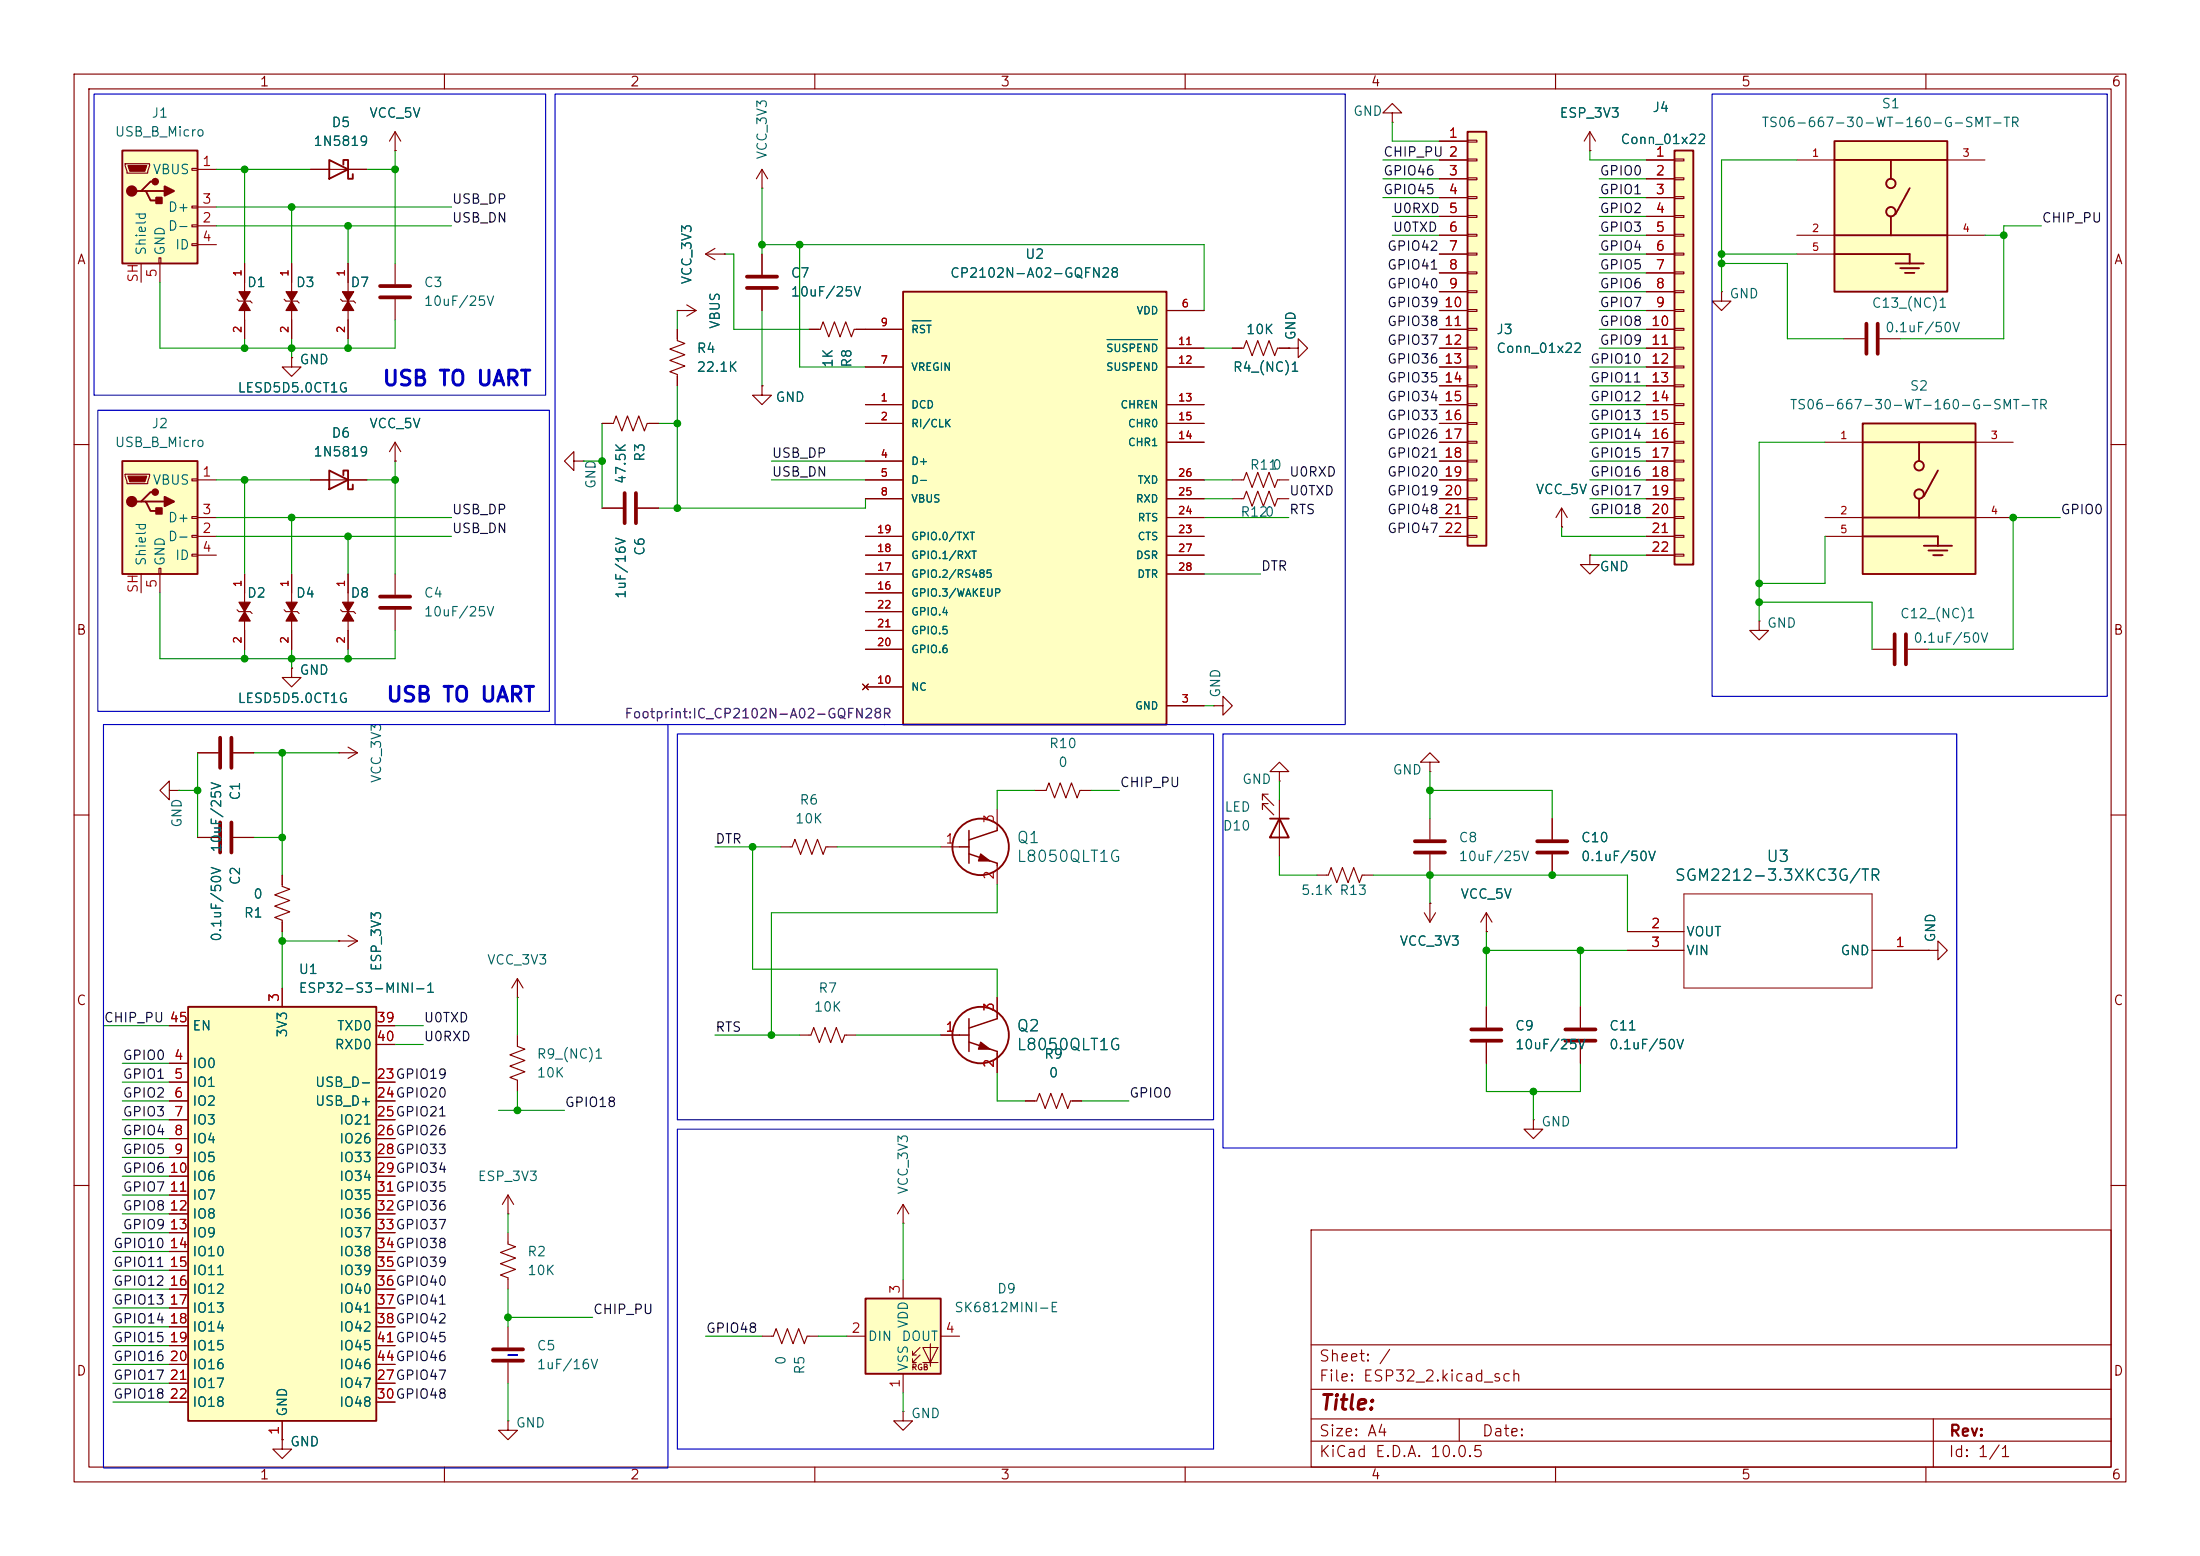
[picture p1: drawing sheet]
<svg xmlns="http://www.w3.org/2000/svg" width="297mm" height="210mm" viewBox="0 0 297 210" stroke-linecap="round" stroke-linejoin="round" font-family="sans-serif">
<g fill="none" stroke="#840000" stroke-width=".15">
<path d="M10 10h277v190h-277zM12 12h273v186h-273zM60 10v2M110 10v2M160 10v2M210 10v2M260 10v2M81.3 57.2h1.5l.4-1.1 .7 2.1 .8-2.1 .8 2.1 .7-2.1 .8 2.1 .4-1h1.5M109.2 44.5h1.5l.4-1.1 .8 2.1 .7-2.1 .8 2.1 .8-2.1 .7 2.1 .4-1h1.5M10 60h2M77.5 62.2v-1.2l-1.3 1.2 1.3 1.3v-1.3h1.2M78.7 62.2h.1"/>
<path d="M81.3 68.6h2.8M86.1 68.6h2.8M285 60h2M10 110h2M193 102.9h1.3l-1.3-1.3-1.2 1.3h1.2v1.2M193 104.1h.1M285 110h2M213.4 135.9v2.8M219.7 128.3h7.6M219.7 125.7h7.6M252.7 128.3h7.6M260.3 128.3h1.3v-1.3l1.3 1.3-1.3 1.2v-1.2"/>
<path d="M260.3 128.3h.1M207 151.1v1.3h1.3l-1.3 1.3-1.3-1.3h1.3M207 151.1h.1M213.4 140.7v2.8M10 160h2M177 166h108v32h-108zM285 160h2M60 198v2M110 198v2M160 198v2M177 194.5h108M177 191.5h108"/>
<path d="M177 187.5h108M177 181.5h108M197 191.5v3M210 198v2M260 198v2M261 191.5v6.5"/>
</g>
<path d="M84.3 66.5v4.1M85.9 66.5v4.1M211.3 138.9h4.1M211.3 140.5h4.1" fill="none" stroke="#840000" stroke-width=".51"/>
<path d="M227.3 120.7h25.4v12.7h-25.4z" fill="none" stroke="#840000" stroke-width=".14"/>
<path d="M25.4 135.9h25.4v55.9h-25.4z" fill="#ffffc2"/>
<path d="M171.4 110.5h2.6M172.7 110.5l1.3 2.5h-2.6zM25.4 135.9h25.4v55.9h-25.4z" fill="none" stroke="#840000" stroke-width=".25"/>
<g fill="none" stroke="#840000" stroke-width=".15">
<path d="M47 35.6v3.8M95.2 34.3l1.3 .8M95.2 34.3h2.6M96.5 33.5l-1.3 .8M97.8 34.3h.1M102.9 25.4h.1M102.9 22.9l-.8 1.2M102.9 22.9l.7 1.2M102.9 22.9v2.5M46 40.4l.2 .2h1.6l.2 .3M47 41.9v3.8M91.4 44.5v1.5l1.1 .4-2.1 .7 2.1 .8-2.1 .7 2.1 .8-2.1 .8 1 .3v1.6"/>
<path d="M91.4 41.9h.1M91.4 41.9h2.6M92.7 41.1l1.3 .8M94 41.9l-1.3 .8M33 77.5v3.8M39.4 77.5v3.8M47 77.5v3.8M53.3 77.5v2.8M32 82.3l.3 .3h1.5l.2 .2M33 83.8v3.8M38.4 82.3l.2 .3h1.5l.3 .2M39.4 90.2v1.2h1.2l-1.2 1.3-1.3-1.3h1.3"/>
<path d="M39.4 90.2h.1M39.4 83.8v3.8M46 82.3l.2 .3h1.6l.2 .2M47 83.8v3.8M53.3 82.3v2.8M38.1 118.1v1.5l1 .4-2 .8 2 .7-2 .8 2 .8-2 .7 1 .4v1.5M171.2 107.2h-.8v.8v-.8l1.6 1.5M171.2 108.5h-.8v.7v-.7l1.6 1.5M172.7 104.1h1.3l-1.3-1.2-1.3 1.2h1.3v1.3M172.7 105.4h.1M172.7 108v7.6M177.8 118.1h1.5l.4-1 .8 2 .7-2 .8 2 .8-2 .7 2 .4-1h1.5"/>
<path d="M193 110.5v2.8M193 115.3v2.8M209.5 110.5v2.8M209.5 115.3v2.8M22.9 138.4h2.5M38.1 133.4v2.5M45.7 127h.1M45.7 127h2.6M47 126.2l1.3 .8M48.3 127l-1.3 .8M50.8 138.4h2.5M69.8 134.6h.1"/>
<path d="M69.8 132.1l-.7 1.3M69.8 132.1l.8 1.3M69.8 132.1v2.5M192.3 123.2l.7 1.3M193 121.9h.1M193 121.9v2.6M193.8 123.2l-.8 1.3M200.7 125.7h.1M200.7 123.2v2.5M200.7 135.9v2.8M200.7 123.2l-.8 1.3M200.7 123.2l.7 1.3"/>
<path d="M22.9 143.5h2.5M22.9 146.1h2.5M22.9 148.6h2.5M22.9 151.1h2.5M22.9 153.7h2.5M22.9 156.2h2.5M22.9 158.8h2.5M50.8 146.1h2.5M50.8 148.6h2.5M50.8 151.1h2.5M50.8 153.7h2.5M50.8 156.2h2.5"/>
<path d="M50.8 158.8h2.5M50.8 141h2.5M200.7 140.7v2.8M22.9 161.3h2.5M22.9 163.8h2.5M22.9 166.4h2.5M22.9 168.9h2.5M22.9 171.5h2.5M22.9 174h2.5M22.9 176.5h2.5M22.9 179.1h2.5M50.8 161.3h2.5"/>
<path d="M50.8 163.8h2.5M50.8 166.4h2.5M50.8 168.9h2.5M50.8 171.5h2.5M50.8 174h2.5M50.8 176.5h2.5M50.8 179.1h2.5M22.9 181.6h2.5M22.9 184.2h2.5M22.9 186.7h2.5M22.9 189.2h2.5M38.1 191.8v2.5"/>
<path d="M50.8 181.6h2.5M50.8 184.2h2.5M50.8 186.7h2.5M50.8 189.2h2.5"/>
</g>
<g fill="#840000" stroke="#840000" stroke-width=".15">
<path d="M46.2 81.3h1.6l-.8 1.3z"/>
<path d="M47 82.6l.8 1.2h-1.6z"/>
<path d="M46.2 39.4h1.6l-.8 1.2z"/>
<path d="M47 40.6l.8 1.3h-1.6z"/>
<path d="M32.3 81.3h1.5l-.8 1.3z"/>
<path d="M33 82.6l.8 1.2h-1.5z"/>
<path d="M38.6 81.3h1.5l-.7 1.3z"/>
<path d="M39.4 82.6l.7 1.2h-1.5z"/>
</g>
<path d="M51.3 80.5h4.1M51.3 82h4.1M191 113.5h4.1M191 115.1h4.1M207.5 113.5h4.1M207.5 115.1h4.1M198.6 138.9h4.1M198.6 140.5h4.1" fill="none" stroke="#840000" stroke-width=".51"/>
<path d="M251.5 57.2h15.2v20.3h-15.2z" fill="#ffffc2"/>
<g fill="none" stroke="#840000" stroke-width=".25">
<path d="M251.5 57.2h15.2v20.3h-15.2zM251.5 59.7h15.2M259.1 59.7v2.5M251.5 72.4h10.1v1.3M251.5 69.9h15.2M259.1 67.3v2.6M259.7 73.7h3.8M260.3 74.3h2.6M261 74.9h1.3M261.6 63.5l-1.9 3.5"/>
<circle cx="259.1" cy="62.9" r=".63"/>
<circle cx="259.1" cy="66.7" r=".63"/>
</g>
<path d="M246.4 59.7h5.1M266.7 59.7h5.1M246.4 69.9h5.1M246.4 72.4h5.1M266.7 69.9h5.1M237.5 83.8v1.3h1.3l-1.3 1.3-1.3-1.3h1.3M237.5 83.8h.1" fill="none" stroke="#840000" stroke-width=".15"/>
<path d="M247.6 19.1h15.3v20.3h-15.3z" fill="#ffffc2"/>
<g fill="none" stroke="#840000" stroke-width=".25">
<path d="M247.6 19.1h15.3v20.3h-15.3zM247.6 34.3h10.2v1.3M247.6 21.6h15.3M247.6 31.8h15.3M255.3 21.6v2.5M255.3 29.2v2.6M255.9 35.6h3.8M256.5 36.2h2.6M257.2 36.8h1.2M257.8 25.4l-1.9 3.5"/>
<circle cx="255.3" cy="24.8" r=".63"/>
<circle cx="255.3" cy="28.6" r=".63"/>
</g>
<g fill="none" stroke="#840000" stroke-width=".15">
<path d="M232.4 39.4v1.2h1.3l-1.3 1.3-1.3-1.3h1.3M232.4 39.4h.1M242.6 21.6h5M242.6 31.8h5M242.6 34.3h5M262.9 21.6h5.1M262.9 31.8h5.1M248.9 45.7h2.8M253.7 45.7h2.8M252.7 87.6h2.8M257.6 87.6h2.7M26.7 113h2.8"/>
<path d="M31.5 113h2.8M139.7 106.7h1.5l.4-1 .8 2 .7-2 .8 2 .8-2 .7 2 .4-1h1.5M69.8 139.7v1.5l1.1 .4-2.1 .8 2.1 .7-2.1 .8 2.1 .8-2.1 .7 1 .4v1.5M68.6 166.4v1.5l1 .4-2 .7 2 .8-2 .8 2 .7-2 .8 1 .4v1.5M68.6 163.8h.1M68.6 161.3v2.5M68.6 179.1v2.8M68.6 161.3l-.8 1.3M68.6 161.3l.7 1.3M38.1 194.3v1.3h1.3l-1.3 1.3-1.3-1.3h1.3M38.1 194.3h.1M68.6 191.8v1.2h1.2l-1.2 1.3-1.3-1.3h1.3"/>
<path d="M68.6 191.8h.1M68.6 183.9v2.8"/>
</g>
<path d="M252 43.7v4.1M253.5 43.7v4.1M255.8 85.6v4.1M257.3 85.6v4.1M29.7 111v4.1M31.2 111v4.1M66.5 182.1h4.1M66.5 183.6h4.1" fill="none" stroke="#840000" stroke-width=".51"/>
<path d="M16.5 62.2h10.2v15.3h-10.2z" fill="#ffffc2"/>
<path d="M16.5 62.2h10.2v15.3h-10.2zM19 67.7h.7l.6 1.3h1.3M19.7 67.7h2.5M21 66.4h-.7l-1.3 1.3h-.6M44.4 63.5l2.6 1.3-2.6 1.2zM46.4 64.1v-.6h.6v2.5h.6v-.6" fill="none" stroke="#840000" stroke-width=".25"/>
<g fill="none" stroke="#840000" stroke-width=".15">
<path d="M53.3 59.7l-.7 1.3M53.3 59.7l.8 1.3M53.3 59.7v2.5M16.9 64h3.3v.3l-.3 1h-2.8zM19 77.5v2.5M21.5 76.7h.2v.8h-.2zM21.6 77.5v2.5M25.9 64.6h.8v.3h-.8zM25.9 69.7h.8v.3h-.8zM25.9 72.3h.8v.2h-.8zM25.9 74.8h.8v.3h-.8zM26.7 64.8h2.5"/>
<path d="M26.7 72.4h2.5M26.7 69.9h2.5M26.7 74.9h2.5M41.9 64.8h7.6M53.3 62.2h.1M214.6 74.9v1.3h1.3l-1.3 1.3-1.2-1.3h1.2M214.6 74.9h.1M22.9 106.7v-1.3l-1.3 1.3 1.3 1.3v-1.3h1.2M24.1 106.7h.1M105.4 114.3h1.5l.4-1 .8 2 .7-2 .8 2 .8-2 .7 2 .4-1h1.5"/>
</g>
<path d="M17.3 64.3h2.5l-.2 .7h-2.1z" fill="#840000" stroke="#840000" stroke-width=".15"/>
<g fill="#840000" stroke="#840000" stroke-width=".25">
<path d="M21.1 68.6h.7v.7h-.7z"/>
<path d="M22.2 67.1l1.3 .6-1.3 .6z"/>
<circle cx="17.8" cy="67.7" r=".63"/>
<circle cx="21" cy="66.4" r=".38"/>
</g>
<path d="M121.9 39.4h35.6v58.4h-35.6z" fill="#ffffc2"/>
<path d="M121.9 39.4h35.6v58.4h-35.6z" fill="none" stroke="#840000" stroke-width=".25"/>
<g fill="none" stroke="#840000" stroke-width=".15">
<path d="M39.4 35.6v3.8M38.4 40.4l.2 .2h1.5l.3 .3M39.4 41.9v3.8M116.8 54.6h5.1M116.8 57.2h5.1M116.8 49.5h5.1M116.8 44.5h5.1M157.5 54.6h5.1M157.5 57.2h5.1M157.5 41.9h5.1M157.5 49.5h5.1M157.5 47h5.1"/>
<path d="M157.5 59.7h5.1M116.8 62.2h5.1M116.8 64.8h5.1M116.8 67.3h5.1M116.8 77.5h5.1M116.8 74.9h5.1M116.8 72.4h5.1M157.5 64.8h5.1M157.5 67.3h5.1M157.5 77.5h5.1M157.5 74.9h5.1M157.5 72.4h5.1"/>
<path d="M157.5 69.9h5.1M116.5 92.3l.7 .8M116.8 92.7h5.1M116.8 80h5.1M116.8 87.6h5.1M116.8 85.1h5.1M116.8 82.6h5.1M117.2 92.3l-.7 .8M157.5 95.3h5.1M26.7 101.6h2.8M31.5 101.6h2.8M45.7 101.6h.1"/>
<path d="M45.7 101.6h2.6M47 100.8l1.3 .8M48.3 101.6l-1.3 .8M107.9 139.7h1.6l.4-1 .7 2 .8-2 .7 2 .8-2 .8 2 .3-1h1.6M121.9 165.1h.1M121.9 162.6l-.7 1.2M121.9 162.6l.8 1.2M121.9 162.6v2.5M102.9 180.3h1.5l.4-1 .7 2.1 .8-2.1 .8 2.1 .7-2.1 .8 2.1 .4-1.1h1.5"/>
</g>
<path d="M123.1 43.3h2.6M149.5 45.8h6.8" fill="none" stroke="#006464" stroke-width=".15"/>
<path d="M29.7 99.6v4M31.2 99.6v4" fill="none" stroke="#840000" stroke-width=".51"/>
<g fill="#840000" stroke="#840000" stroke-width=".15">
<path d="M38.6 39.4h1.5l-.7 1.2z"/>
<path d="M39.4 40.6l.7 1.3h-1.5z"/>
</g>
<path d="M116.8 175.3h10.2v10.1h-10.2z" fill="#ffffc2"/>
<g fill="none" stroke="#840000" stroke-width=".15">
<path d="M121.9 172.7v2.6M114.3 180.3h2.5M121.9 190.5v1.3h1.3l-1.3 1.2-1.3-1.2h1.3M121.9 190.5h.1M121.9 185.4v2.6M123.2 182.9h.5M123.2 183.9h.5M124.2 181.9l-1 1v-.5M124.2 182.9l-1 1v-.5M124.6 181.9h2l-1 2zM124.6 183.9h2M125.6 181.4v3"/>
<path d="M127 180.3h2.5"/>
</g>
<path d="M116.8 175.3h10.2v10.1h-10.2z" fill="none" stroke="#840000" stroke-width=".25"/>
<path d="M16.5 20.3h10.2v15.3h-10.2z" fill="#ffffc2"/>
<g fill="none" stroke="#840000" stroke-width=".25">
<path d="M16.5 20.3h10.2v15.3h-10.2zM19 25.8h.7l.6 1.3h1.3M19.7 25.8h2.5M21 24.5h-.7l-1.3 1.3h-.6M44.4 21.6l2.6 1.3-2.6 1.2zM46.4 22.2v-.6h.6v2.5h.6v-.6"/>
<circle cx="132.4" cy="114.3" r="3.8"/>
<circle cx="132.4" cy="139.7" r="3.8"/>
</g>
<g fill="none" stroke="#840000" stroke-width=".15">
<path d="M53.3 17.8v2.5M53.3 17.8l-.7 1.3M53.3 17.8l.8 1.3M214.6 17.8l-.7 1.3M214.6 17.8l.8 1.3M214.6 17.8v2.5M16.9 22.1h3.3v.3l-.3 1h-2.8zM19 35.6v2.5M21.5 34.8h.2v.8h-.2zM21.6 35.6v2.5M25.9 22.7h.8v.3h-.8zM25.9 27.8h.8v.3h-.8z"/>
<path d="M25.9 30.4h.8v.2h-.8zM25.9 32.9h.8v.2h-.8zM26.7 22.9h2.5M26.7 30.5h2.5M26.7 27.9h2.5M26.7 33h2.5M33 35.6v3.8M41.9 22.9h7.6M53.3 20.3h.1M53.3 35.6v2.8M214.6 20.3h.1M32 40.4l.3 .2h1.5l.2 .3"/>
<path d="M33 41.9v3.8M39.4 48.3v1.2h1.2l-1.2 1.3-1.3-1.3h1.3M39.4 48.3h.1M53.3 40.4v2.8M166.4 64.8h1.5l.4-1 .7 2 .8-2 .8 2 .7-2 .8 2 .4-1h1.5M166.4 67.3h1.5l.4-1 .7 2 .8-2 .8 2 .7-2 .8 2 .4-1h1.5M210.8 71.1h.1M210.8 68.6l-.7 1.3M210.8 68.6l.8 1.3M210.8 68.6v2.5M163.8 95.3h1.3v-1.3l1.3 1.3-1.3 1.2v-1.2M163.8 95.3h.1"/>
<path d="M127 114.3h2.5M134.6 109.2v2.6M134.6 116.8v2.6M127 139.7h2.5M134.6 134.6v2.6M134.6 142.2v2.6M138.4 148.6h1.6l.3-1 .8 2 .8-2 .7 2 .8-2 .7 2 .4-1h1.5"/>
</g>
<g fill="#840000" stroke="#840000" stroke-width=".15">
<path d="M17.3 22.4h2.5l-.2 .7h-2.1z"/>
<path d="M32.3 39.4h1.5l-.8 1.2z"/>
<path d="M33 40.6l.8 1.3h-1.5z"/>
<path d="M132.4 140.6l1.3 1h-1.6z"/>
<path d="M132.4 115.2l1.3 1h-1.6z"/>
</g>
<g fill="#840000" stroke="#840000" stroke-width=".25">
<path d="M21.1 26.7h.7v.7h-.7z"/>
<path d="M22.2 25.1l1.3 .7-1.3 .6z"/>
<circle cx="17.8" cy="25.8" r=".63"/>
<circle cx="21" cy="24.5" r=".38"/>
</g>
<path d="M129.5 114.3h1.3M130.8 112.1v4.4M130.8 115.2l3.8 1.3v.3M134.6 111.8v.3l-3.8 1.3M129.5 139.7h1.3M130.8 137.5v4.4M134.6 137.2v.3l-3.8 1.3M130.8 140.6l3.8 1.3v.3" fill="none" stroke="#840000" stroke-width=".2"/>
<path d="M51.3 38.6h4.1M51.3 40.1h4.1" fill="none" stroke="#840000" stroke-width=".51"/>
<path d="M198.1 17.8h2.6v55.9h-2.6z" fill="#ffffc2"/>
<path d="M198.1 17.8h2.6v55.9h-2.6z" fill="none" stroke="#840000" stroke-width=".25"/>
<g fill="none" stroke="#840000" stroke-width=".15">
<path d="M188 15.2h1.2l-1.2-1.2-1.3 1.2h1.3v1.3M188 16.5h.1M194.3 19.1h3.8M198.1 18.9h1.3v.3h-1.3zM194.3 21.6h3.8M194.3 24.1h3.8M194.3 26.7h3.8M194.3 29.2h3.8M194.3 31.8h3.8M194.3 34.3h3.8M194.3 36.8h3.8M194.3 39.4h3.8"/>
<path d="M198.1 21.5h1.3v.2h-1.3zM198.1 24h1.3v.3h-1.3zM198.1 26.5h1.3v.3h-1.3zM198.1 29.1h1.3v.2h-1.3zM198.1 31.6h1.3v.3h-1.3zM198.1 34.2h1.3v.2h-1.3zM198.1 36.7h1.3v.3h-1.3zM198.1 39.2h1.3v.3h-1.3zM166.4 47h1.5l.4-1 .7 2 .8-2 .8 2 .7-2 .8 2 .4-1h1.5M174 47h1.3v-1.3l1.2 1.3-1.2 1.3v-1.3M174 47h.1M194.3 41.9h3.8"/>
<path d="M194.3 44.5h3.8M194.3 47h3.8M194.3 49.5h3.8M194.3 52.1h3.8M194.3 54.6h3.8M194.3 57.2h3.8M194.3 59.7h3.8M198.1 41.8h1.3v.2h-1.3zM198.1 44.3h1.3v.3h-1.3zM198.1 46.9h1.3v.2h-1.3zM198.1 49.4h1.3v.3h-1.3zM198.1 51.9h1.3v.3h-1.3z"/>
<path d="M198.1 54.5h1.3v.2h-1.3zM198.1 57h1.3v.3h-1.3zM198.1 59.6h1.3v.2h-1.3zM194.3 62.2h3.8M194.3 64.8h3.8M194.3 67.3h3.8M194.3 69.9h3.8M194.3 72.4h3.8M198.1 62.1h1.3v.3h-1.3zM198.1 64.6h1.3v.3h-1.3zM198.1 67.2h1.3v.2h-1.3zM198.1 69.7h1.3v.3h-1.3z"/>
<path d="M198.1 72.3h1.3v.2h-1.3z"/>
</g>
<path d="M226.1 20.3h2.5v55.9h-2.5z" fill="#ffffc2"/>
<path d="M226.1 20.3h2.5v55.9h-2.5z" fill="none" stroke="#840000" stroke-width=".25"/>
<g fill="none" stroke="#840000" stroke-width=".15">
<path d="M194.3 19.1h3.8M33 35.6v2.5M39.4 35.6v2.5M41.9 22.9h2.5M47 22.9h2.5M47 35.6v2.5M53.3 20.3h.1M97.8 34.3h.1M102.9 34.3v2.8M102.9 39.1v2.8M194.3 21.6h3.8M194.3 24.1h3.8"/>
<path d="M194.3 26.7h3.8M194.3 29.2h3.8M194.3 31.8h3.8M194.3 34.3h3.8M194.3 36.8h3.8M194.3 39.4h3.8M214.6 20.3h.1M222.2 21.6h3.9M222.2 24.1h3.9M222.2 26.7h3.9M222.2 29.2h3.9M222.2 31.8h3.9"/>
<path d="M222.2 34.3h3.9M222.2 36.8h3.9M222.2 39.4h3.9M226.1 21.5h1.2v.2h-1.2zM226.1 24h1.2v.3h-1.2zM226.1 26.5h1.2v.3h-1.2zM226.1 29.1h1.2v.2h-1.2zM226.1 31.6h1.2v.3h-1.2zM226.1 34.2h1.2v.2h-1.2zM226.1 36.7h1.2v.3h-1.2zM226.1 39.2h1.2v.3h-1.2zM33 43.2v2.5"/>
<path d="M39.4 48.3h.1M39.4 43.2v2.5M47 43.2v2.5M81.3 57.2h1.2M87.6 57.2h1.3M91.4 41.9h.1M91.4 44.5v1.2M91.4 50.8v1.3M102.9 52.1v1.2h1.2l-1.2 1.3-1.3-1.3h1.3M102.9 52.1h.1M109.2 44.5h1.3M115.6 44.5h6.3"/>
<path d="M116.8 49.5h5.1M116.8 54.6h5.1M116.8 57.2h5.1M157.5 41.9h5.1M157.5 47h5.1M157.5 49.5h5.1M157.5 54.6h5.1M157.5 57.2h5.1M157.5 59.7h5.1M166.4 47h1.2M172.7 47h1.3M174 47h.1"/>
<path d="M194.3 41.9h3.8M194.3 44.5h3.8M194.3 47h3.8M194.3 49.5h3.8M194.3 52.1h3.8M194.3 54.6h3.8M194.3 57.2h3.8M194.3 59.7h3.8M222.2 41.9h3.9M222.2 44.5h3.9M222.2 47h3.9M222.2 49.5h3.9"/>
<path d="M222.2 52.1h3.9M222.2 54.6h3.9M222.2 57.2h3.9M222.2 59.7h3.9M226.1 41.8h1.2v.2h-1.2zM226.1 44.3h1.2v.3h-1.2zM226.1 46.9h1.2v.2h-1.2zM226.1 49.4h1.2v.3h-1.2zM226.1 51.9h1.2v.3h-1.2zM226.1 54.5h1.2v.2h-1.2zM226.1 57h1.2v.3h-1.2zM226.1 59.6h1.2v.2h-1.2z"/>
<path d="M33 77.5v2.5M39.4 77.5v2.5M41.9 64.8h2.5M47 64.8h2.5M47 77.5v2.5M53.3 62.2h.1M81.3 68.6h2.8M86.1 68.6h2.8M116.8 62.2h5.1M116.8 64.8h5.1M116.8 67.3h5.1M116.8 72.4h5.1"/>
<path d="M116.8 74.9h5.1M116.8 77.5h5.1M157.5 64.8h5.1M157.5 67.3h5.1M157.5 69.9h5.1M157.5 72.4h5.1M157.5 74.9h5.1M157.5 77.5h5.1M194.3 62.2h3.8M194.3 64.8h3.8M194.3 67.3h3.8M194.3 69.9h3.8"/>
<path d="M194.3 72.4h3.8M210.8 71.1h.1M214.6 74.9h.1M222.2 62.2h3.9M222.2 64.8h3.9M222.2 67.3h3.9M222.2 69.9h3.9M222.2 72.4h3.9M222.2 74.9h3.9M226.1 62.1h1.2v.3h-1.2zM226.1 64.6h1.2v.3h-1.2zM226.1 67.2h1.2v.2h-1.2z"/>
<path d="M226.1 69.7h1.2v.3h-1.2zM226.1 72.3h1.2v.2h-1.2zM226.1 74.8h1.2v.3h-1.2zM33 85.1v2.5M39.4 90.2h.1M39.4 85.1v2.5M47 85.1v2.5M116.5 92.3l.7 .8M116.8 92.7h5.1M116.8 80h5.1M116.8 87.6h5.1M116.8 85.1h5.1"/>
<path d="M116.8 82.6h5.1M117.2 92.3l-.7 .8M157.5 95.3h5.1M26.7 101.6h2.8M26.7 113h2.8M31.5 101.6h2.8M31.5 113h2.8M38.1 118.1v1.3M209.5 110.5v2.8M209.5 115.3v2.8M22.9 138.4h2.5M38.1 124.5v1.2"/>
<path d="M38.1 133.4v2.5M45.7 127h.1M50.8 138.4h2.5M127 139.7h2.5M134.6 134.6v2.6M193 121.9h.1M200.7 125.7h.1M200.7 135.9v2.8M213.4 135.9v2.8M219.7 128.3h7.6M219.7 125.7h7.6M252.7 128.3h7.6"/>
<path d="M260.3 128.3h.1M22.9 148.6h2.5M22.9 143.5h2.5M22.9 146.1h2.5M22.9 151.1h2.5M22.9 153.7h2.5M22.9 156.2h2.5M22.9 158.8h2.5M50.8 148.6h2.5M50.8 146.1h2.5M50.8 151.1h2.5M50.8 153.7h2.5"/>
<path d="M50.8 156.2h2.5M50.8 158.8h2.5M50.8 141h2.5M134.6 142.2v2.6M138.4 148.6h1.3M144.8 148.6h1.2M200.7 140.7v2.8M213.4 140.7v2.8M22.9 161.3h2.5M22.9 163.8h2.5M22.9 166.4h2.5M22.9 168.9h2.5"/>
<path d="M22.9 171.5h2.5M22.9 174h2.5M22.9 176.5h2.5M22.9 179.1h2.5M50.8 161.3h2.5M50.8 163.8h2.5M50.8 166.4h2.5M50.8 168.9h2.5M50.8 171.5h2.5M50.8 174h2.5M50.8 176.5h2.5M50.8 179.1h2.5"/>
<path d="M22.9 181.6h2.5M22.9 184.2h2.5M22.9 186.7h2.5M22.9 189.2h2.5M38.1 194.3h.1M38.1 191.8v2.5M50.8 181.6h2.5M50.8 184.2h2.5M50.8 186.7h2.5M50.8 189.2h2.5"/>
</g>
<path d="M100.8 37.3h4.1M100.8 38.9h4.1" fill="none" stroke="#840000" stroke-width=".51"/>
<g fill="none" stroke="#009600" stroke-width=".15">
<path d="M188 16.5v2.6h6.3M21.6 38.1v8.9h31.7v-3.8M29.2 30.5h31.8M29.2 22.9h12.7M29.2 27.9h31.8M33 22.9v12.7M39.4 27.9v7.7M47 30.5v5.1M49.5 22.9h3.8M53.3 20.3v15.3M97.8 34.3h1.3v10.2h10.1M102.9 33h59.7v8.9"/>
<path d="M102.9 25.4v8.9M107.9 33v16.5h8.9M186.7 24.1h7.6M186.7 21.6h7.6M186.7 26.7h7.6M188 29.2h6.3M188 31.8h6.3M214.6 20.3v1.3h7.6M215.9 24.1h6.3M215.9 26.7h6.3M215.9 29.2h6.3M215.9 31.8h6.3"/>
<path d="M215.9 34.3h6.3M215.9 39.4h6.3M215.9 36.8h6.3M232.4 34.3h10.2M232.4 35.6h8.9v10.1h7.6M242.6 21.6h-10.2v17.8M268 31.8h2.5M275.6 30.5h-5.1v15.2h-14M33 45.7v1.3M39.4 45.7v2.6M47 45.7v1.3M81.3 57.2v11.4"/>
<path d="M88.9 57.2h2.5M91.4 41.9v2.6M91.4 52.1v16.5M102.9 41.9v10.2M162.6 47h3.8M214.6 57.2h7.6M214.6 49.5h7.6M214.6 59.7h7.6M214.6 52.1h7.6M214.6 54.6h7.6M215.9 44.5h6.3M215.9 47h6.3"/>
<path d="M215.9 41.9h6.3M246.4 59.7h-8.9v24.1M29.2 69.9h31.8M29.2 64.8h12.7M29.2 72.4h31.8M33 64.8v12.7M39.4 69.9v7.6M47 72.4v5.1M49.5 64.8h3.8M53.3 62.2v15.3M78.7 62.2h2.6M104.1 62.2h12.7"/>
<path d="M104.1 64.8h12.7M116.8 67.3v1.3h-27.9M162.6 69.9h11.4M162.6 67.3h3.8M162.6 77.5h7.6M162.6 64.8h3.8M210.8 71.1v1.3h11.4M214.6 69.9h7.6M214.6 67.3h7.6M214.6 62.2h7.6M214.6 64.8h7.6M214.6 74.9h7.6"/>
<path d="M246.4 72.4v6.3h-8.9M278.1 69.9h-6.3v17.7h-11.5M21.6 80v8.9h31.7v-3.8M33 87.6v1.3M39.4 87.6v2.6M47 87.6v1.3M162.6 95.3h1.2M237.5 81.3h15.2v6.3M24.1 106.7h2.6M26.7 101.6v11.4M34.3 101.6h11.4M34.3 113h3.8"/>
<path d="M38.1 101.6v16.5M96.5 114.3h8.9M101.6 114.3v16.5h33v3.8M113 114.3h14M134.6 119.4v3.8h-30.5v16.5M139.7 106.7h-5.1v2.5M147.3 106.7h3.8M172.7 115.6v2.5h5.1M172.7 105.4v2.6M185.4 118.1h34.3v7.6M193 104.1v6.4M193 118.1v3.8"/>
<path d="M193 106.7h16.5v3.8M14 138.4h8.9M38.1 125.7v7.7M38.1 127h7.6M53.3 138.4h3.8M69.8 134.6v5.1M96.5 139.7h11.4M115.6 139.7h11.4M200.7 128.3h19M200.7 125.7v10.2M213.4 128.3v7.6M16.5 148.6h6.4"/>
<path d="M16.5 156.2h6.4M16.5 153.7h6.4M16.5 151.1h6.4M16.5 146.1h6.4M16.5 143.5h6.4M16.5 158.8h6.4M53.3 141h3.8M67.3 149.9h8.9M69.8 147.3v2.6M134.6 144.8v3.8h3.8M146 148.6h6.4M200.7 143.5v3.8h12.7v-3.8"/>
<path d="M207 147.3v3.8M15.2 179.1h7.7M15.2 174h7.7M15.2 176.5h7.7M15.2 171.5h7.7M15.2 168.9h7.7M16.5 163.8h6.4M16.5 166.4h6.4M16.5 161.3h6.4M68.6 163.8v2.6M68.6 174v5.1M68.6 177.8h11.4"/>
<path d="M121.9 165.1v7.6M15.2 186.7h7.7M15.2 181.6h7.7M15.2 184.2h7.7M15.2 189.2h7.7M68.6 186.7v5.1M95.2 180.3h7.7M110.5 180.3h3.8M121.9 188v2.5"/>
</g>
<path d="M12.7 12.7h61v40.6h-61zM74.9 12.7h106.7v85.1h-106.7zM231.1 12.7h53.4v81.3h-53.4zM13.2 55.4h61v40.6h-61zM14 97.8h76.2v100.3h-76.2zM91.4 99.1h72.4v52h-72.4zM119.4 97.8h.1M165.1 99.1h99.1v55.8h-99.1zM91.4 152.4h72.4v43.2h-72.4zM68.6 182.9h1.2z" fill="none" stroke="#0000c2" stroke-width=".15"/>
<path d="M123.1 43.3h2.6M149.5 45.8h6.8" fill="none" stroke="#006464" stroke-width=".15"/>
<g fill="#009600" stroke="#009600" stroke-width=".14">
<circle cx="200.7" cy="128.3" r=".46"/>
<circle cx="213.4" cy="128.3" r=".46"/>
<circle cx="207" cy="147.3" r=".46"/>
<circle cx="91.4" cy="68.6" r=".46"/>
<circle cx="81.3" cy="62.2" r=".46"/>
<circle cx="91.4" cy="57.2" r=".46"/>
<circle cx="102.9" cy="33" r=".46"/>
<circle cx="107.9" cy="33" r=".46"/>
<circle cx="193" cy="106.7" r=".46"/>
<circle cx="232.4" cy="34.3" r=".46"/>
<circle cx="232.4" cy="35.6" r=".46"/>
<circle cx="270.5" cy="31.8" r=".46"/>
<circle cx="271.8" cy="69.9" r=".46"/>
<circle cx="193" cy="118.1" r=".46"/>
<circle cx="237.5" cy="81.3" r=".46"/>
<circle cx="237.5" cy="78.7" r=".46"/>
<circle cx="209.5" cy="118.1" r=".46"/>
<circle cx="101.6" cy="114.3" r=".46"/>
<circle cx="104.1" cy="139.7" r=".46"/>
<circle cx="47" cy="47" r=".46"/>
<circle cx="53.3" cy="22.9" r=".46"/>
<circle cx="39.4" cy="47" r=".46"/>
<circle cx="39.4" cy="27.9" r=".46"/>
<circle cx="33" cy="22.9" r=".46"/>
<circle cx="33" cy="47" r=".46"/>
<circle cx="47" cy="30.5" r=".46"/>
<circle cx="38.1" cy="101.6" r=".46"/>
<circle cx="26.7" cy="106.7" r=".46"/>
<circle cx="38.1" cy="127" r=".46"/>
<circle cx="38.1" cy="113" r=".46"/>
<circle cx="33" cy="88.9" r=".46"/>
<circle cx="39.4" cy="69.9" r=".46"/>
<circle cx="33" cy="64.8" r=".46"/>
<circle cx="53.3" cy="64.8" r=".46"/>
<circle cx="39.4" cy="88.9" r=".46"/>
<circle cx="47" cy="88.9" r=".46"/>
<circle cx="47" cy="72.4" r=".46"/>
<circle cx="68.6" cy="177.8" r=".46"/>
<circle cx="69.8" cy="149.9" r=".46"/>
</g>
<g font-size="2" fill="#0000c2">
<text x="51.5" y="52.6">USB TO UART</text>
<text x="52" y="95.2">USB TO UART</text>
</g>
<text font-size="2" fill="#840000" x="178" y="190.8">Title:</text>
<g font-size="1.5" fill="#006464">
<text x="137.1" y="114.2">Q1</text>
<text x="137.1" y="116.7">L8050QLT1G</text>
<text x="226" y="119.3">SGM2212-3.3XKC3G/TR</text>
<text x="238.4" y="116.7">U3</text>
<text x="137.1" y="139.6">Q2</text>
<text x="137.1" y="142.1">L8050QLT1G</text>
</g>
<g font-size="1.5" fill="#840000">
<text x="178" y="184.1">Sheet: /</text>
<text x="178" y="186.8">File: ESP32_2.kicad_sch</text>
<text x="178" y="197">KiCad E.D.A. 10.0.5</text>
<text x="178" y="194.2">Size: A4</text>
<text x="200" y="194.2">Date:</text>
<text x="263" y="197">Id: 1/1</text>
<text x="263" y="194.2">Rev:</text>
</g>
<g font-size="1.3" fill="#840000">
<text x="35" y="12">1</text>
<text x="85" y="12">2</text>
<text x="135" y="12">3</text>
<text x="185" y="12">4</text>
<text x="235" y="12">5</text>
<text x="285" y="12">6</text>
<text x="10.3" y="36">A</text>
<text x="285.3" y="36">A</text>
<text x="10.2" y="86">B</text>
<text x="285.2" y="86">B</text>
<text x="10.2" y="136">C</text>
<text x="285.2" y="136">C</text>
<text x="10.2" y="186">D</text>
<text x="285.2" y="186">D</text>
<text x="35" y="200">1</text>
<text x="85" y="200">2</text>
<text x="135" y="200">3</text>
<text x="185" y="200">4</text>
<text x="235" y="200">5</text>
<text x="285" y="200">6</text>
</g>
<g font-size="1.3" fill="#006464">
<text x="20.4" y="16.2">J1</text>
<text x="44.7" y="17.5">D5</text>
<text x="49.8" y="16.2">VCC_5V</text>
<text x="182.6" y="15.9">GND</text>
<text x="210.5" y="16.2">ESP_3V3</text>
<text x="223" y="15.4">J4</text>
<text x="237.7" y="17.5">TS06-667-30-WT-160-G-SMT-TR</text>
<text x="253.9" y="14.9">S1</text>
<text x="15.4" y="18.7">USB_B_Micro</text>
<text x="20.5" y="23.8">VBUS</text>
<text x="42.2" y="20">1N5819</text>
<text x="103.8" y="21.6" transform="rotate(-90 103.8 21.6)">VCC_3V3</text>
<text x="218.7" y="19.8">Conn_01x22</text>
<text x="22.6" y="28.9">D+</text>
<text x="20" y="34.6" transform="rotate(-90 20 34.6)">Shield</text>
<text x="22.6" y="34.6" transform="rotate(-90 22.6 34.6)">GND</text>
<text x="22.6" y="31.4">D-</text>
<text x="23.6" y="34">ID</text>
<text x="138.3" y="35.3">U2</text>
<text x="33.3" y="39.1">D1</text>
<text x="39.9" y="39.1">D3</text>
<text x="47.2" y="39.1">D7</text>
<text x="57.1" y="39.1">C3</text>
<text x="57.1" y="41.6">10uF/25V</text>
<text x="93.7" y="38.5" transform="rotate(-90 93.7 38.5)">VCC_3V3</text>
<text x="106.7" y="37.8">C7</text>
<text x="106.7" y="40.3">10uF/25V</text>
<text x="128.2" y="37.8">CP2102N-A02-GQFN28</text>
<text x="233.4" y="40.6">GND</text>
<text x="252.6" y="41.9">C13_(NC)1</text>
<text x="94" y="48">R4</text>
<text x="97.5" y="44.5" transform="rotate(-90 97.5 44.5)">VBUS</text>
<text x="168.1" y="45.4">10K</text>
<text x="175.2" y="46" transform="rotate(-90 175.2 46)">GND</text>
<text x="201.9" y="45.4">J3</text>
<text x="201.9" y="48">Conn_01x22</text>
<text x="254.4" y="45.2">0.1uF/50V</text>
<text x="32" y="53.3">LESD5D5.0CT1G</text>
<text x="40.4" y="49.5">GND</text>
<text x="94" y="50.5">22.1K</text>
<text x="112.7" y="49.7" transform="rotate(-90 112.7 49.7)">1K</text>
<text x="115.3" y="49.7" transform="rotate(-90 115.3 49.7)">R8</text>
<text x="166.4" y="50.5">R4_(NC)1</text>
<text x="257.7" y="53">S2</text>
<text x="20.4" y="58.1">J2</text>
<text x="44.7" y="59.4">D6</text>
<text x="49.8" y="58.1">VCC_5V</text>
<text x="104.6" y="54.6">GND</text>
<text x="241.5" y="55.6">TS06-667-30-WT-160-G-SMT-TR</text>
<text x="15.4" y="60.7">USB_B_Micro</text>
<text x="20.5" y="65.7">VBUS</text>
<text x="42.2" y="61.9">1N5819</text>
<text x="84.8" y="65.4" transform="rotate(-90 84.8 65.4)">47.5K</text>
<text x="87.3" y="62.4" transform="rotate(-90 87.3 62.4)">R3</text>
<text x="168.6" y="63.7">R11</text>
<text x="171.7" y="63.7">0</text>
<text x="22.6" y="70.8">D+</text>
<text x="80.7" y="66.1" transform="rotate(-90 80.7 66.1)">GND</text>
<text x="167.4" y="70.1">R12</text>
<text x="170.7" y="70.1">0</text>
<text x="207.2" y="67">VCC_5V GPIO17</text>
<text x="207.2" y="67">VCC_5V</text>
<text x="20" y="76.5" transform="rotate(-90 20 76.5)">Shield</text>
<text x="22.6" y="76.5" transform="rotate(-90 22.6 76.5)">GND</text>
<text x="22.6" y="73.4">D-</text>
<text x="23.6" y="75.9">ID</text>
<text x="87.3" y="75.1" transform="rotate(-90 87.3 75.1)">C6</text>
<text x="215.9" y="77.4">GND</text>
<text x="33.3" y="81">D2</text>
<text x="39.9" y="81">D4</text>
<text x="47.2" y="81">D8</text>
<text x="57.1" y="81">C4</text>
<text x="57.1" y="83.5">10uF/25V</text>
<text x="84.8" y="80.9" transform="rotate(-90 84.8 80.9)">1uF/16V</text>
<text x="256.4" y="83.8">C12_(NC)1</text>
<text x="238.5" y="85">GND</text>
<text x="258.2" y="87.1">0.1uF/50V</text>
<text x="32" y="95.2">LESD5D5.0CT1G</text>
<text x="40.4" y="91.4">GND</text>
<text x="165" y="94.3" transform="rotate(-90 165 94.3)">GND</text>
<text x="141.5" y="101.3">R10</text>
<text x="51.8" y="105.8" transform="rotate(-90 51.8 105.8)">VCC_3V3</text>
<text x="142.8" y="103.8">0</text>
<text x="167.6" y="106.1">GND</text>
<text x="187.9" y="104.8">GND</text>
<text x="24.8" y="111.8" transform="rotate(-90 24.8 111.8)">GND</text>
<text x="32.7" y="108.1" transform="rotate(-90 32.7 108.1)">C1</text>
<text x="107.2" y="111.5">10K</text>
<text x="107.9" y="108.9">R6</text>
<text x="165" y="112.4">D10</text>
<text x="165.2" y="109.9">LED</text>
<text x="196.8" y="114">C8</text>
<text x="213.3" y="114">C10</text>
<text x="30.2" y="115.1" transform="rotate(-90 30.2 115.1)">10uF/25V</text>
<text x="32.7" y="119.6" transform="rotate(-90 32.7 119.6)">C2</text>
<text x="196.8" y="116.5">10uF/25V</text>
<text x="213.3" y="116.5">0.1uF/50V</text>
<text x="32.8" y="124.2">R1</text>
<text x="34.1" y="121.6">0</text>
<text x="175.6" y="121.1">5.1K R13</text>
<text x="197.1" y="121.6">VCC_5V</text>
<text x="30.2" y="127.2" transform="rotate(-90 30.2 127.2)">0.1uF/50V</text>
<text x="40.2" y="131.8">U1</text>
<text x="51.8" y="131.2" transform="rotate(-90 51.8 131.2)">ESP_3V3</text>
<text x="65.7" y="130.5">VCC_3V3</text>
<text x="188.9" y="128">VCC_3V3</text>
<text x="227.6" y="126.7">VOUT</text>
<text x="227.6" y="129.2">VIN</text>
<text x="248.4" y="129.2">GND</text>
<text x="261.6" y="127.3" transform="rotate(-90 261.6 127.3)">GND</text>
<text x="40.2" y="134.3">ESP32-S3-MINI-1</text>
<text x="109.8" y="136.9">10K</text>
<text x="110.4" y="134.3">R7</text>
<text x="25.9" y="139.4">EN</text>
<text x="39.1" y="140.1" transform="rotate(-90 39.1 140.1)">3V3</text>
<text x="45.1" y="141.9">RXD0</text>
<text x="45.4" y="139.4">TXD0</text>
<text x="72.4" y="143.2">R9_(NC)1</text>
<text x="140.9" y="143.2">R9</text>
<text x="204.5" y="139.4">C9</text>
<text x="204.5" y="141.9">10uF/25V</text>
<text x="217.2" y="139.4">C11</text>
<text x="217.2" y="141.9">0.1uF/50V</text>
<text x="25.9" y="144.5">IO0</text>
<text x="25.9" y="147">IO1</text>
<text x="25.9" y="149.6">IO2</text>
<text x="42.4" y="147">USB_D-</text>
<text x="42.4" y="149.6">USB_D+</text>
<text x="72.4" y="145.7">10K</text>
<text x="141.5" y="145.7">0</text>
<text x="25.9" y="152.1">IO3</text>
<text x="25.9" y="154.6">IO4</text>
<text x="45.7" y="152.1">IO21</text>
<text x="45.7" y="154.6">IO26</text>
<text x="208" y="152.3">GND</text>
<text x="25.9" y="157.2">IO5</text>
<text x="25.9" y="159.7">IO6</text>
<text x="45.7" y="157.2">IO33</text>
<text x="45.7" y="159.7">IO34</text>
<text x="64.4" y="159.7">ESP_3V3</text>
<text x="122.9" y="161.3" transform="rotate(-90 122.9 161.3)">VCC_3V3</text>
<text x="25.9" y="162.3">IO7</text>
<text x="25.9" y="164.8">IO8</text>
<text x="25.9" y="167.3">IO9</text>
<text x="45.7" y="162.3">IO35</text>
<text x="45.7" y="164.8">IO36</text>
<text x="45.7" y="167.3">IO37</text>
<text x="25.9" y="169.9">IO10</text>
<text x="25.9" y="172.4">IO11</text>
<text x="45.7" y="169.9">IO38</text>
<text x="45.7" y="172.4">IO39</text>
<text x="71.1" y="169.9">R2</text>
<text x="71.1" y="172.4">10K</text>
<text x="25.9" y="175">IO12</text>
<text x="25.9" y="177.5">IO13</text>
<text x="45.7" y="175">IO40</text>
<text x="45.7" y="177.5">IO41</text>
<text x="122.9" y="179.4" transform="rotate(-90 122.9 179.4)">VDD</text>
<text x="128.7" y="177.4">SK6812MINI-E</text>
<text x="134.5" y="174.9">D9</text>
<text x="25.9" y="180">IO14</text>
<text x="25.9" y="182.6">IO15</text>
<text x="25.9" y="185.1">IO16</text>
<text x="45.7" y="180">IO42</text>
<text x="45.7" y="182.6">IO45</text>
<text x="45.7" y="185.1">IO46</text>
<text x="72.4" y="182.6">C5</text>
<text x="72.4" y="185.1">1uF/16V</text>
<text x="106.4" y="184.3" transform="rotate(-90 106.4 184.3)">0</text>
<text x="108.9" y="185.6" transform="rotate(-90 108.9 185.6)">R5</text>
<text x="117.1" y="181.3">DIN</text>
<text x="121.6" y="181.3">DOUT</text>
<text x="122.9" y="185.2" transform="rotate(-90 122.9 185.2)">VSS</text>
<text x="25.9" y="187.7">IO17</text>
<text x="25.9" y="190.2">IO18</text>
<text x="39.1" y="191.3" transform="rotate(-90 39.1 191.3)">GND</text>
<text x="45.7" y="187.7">IO47</text>
<text x="45.7" y="190.2">IO48</text>
<text x="122.9" y="191.7">GND</text>
<text x="39.1" y="195.5">GND</text>
<text x="69.6" y="193">GND</text>
</g>
<g font-size="1.3" fill="#a90000">
<text x="27.2" y="22.7">1</text>
<text x="195.5" y="18.9">1</text>
<text x="195.5" y="24">3</text>
<text x="195.5" y="21.5">2</text>
<text x="223.4" y="21.5">1</text>
<text x="223.4" y="24">2</text>
<text x="27.2" y="27.8">3</text>
<text x="195.5" y="26.5">4</text>
<text x="195.5" y="29.1">5</text>
<text x="223.4" y="26.5">3</text>
<text x="223.4" y="29.1">4</text>
<text x="27.2" y="30.3">2</text>
<text x="27.2" y="32.9">4</text>
<text x="195.5" y="31.6">6</text>
<text x="195.5" y="34.2">7</text>
<text x="223.4" y="31.6">5</text>
<text x="223.4" y="34.2">6</text>
<text x="18.9" y="38.2" transform="rotate(-90 18.9 38.2)">SH</text>
<text x="21.5" y="37.6" transform="rotate(-90 21.5 37.6)">5</text>
<text x="194.9" y="41.8">10</text>
<text x="195.5" y="36.7">8</text>
<text x="195.5" y="39.2">9</text>
<text x="223.4" y="36.7">7</text>
<text x="223.4" y="39.2">8</text>
<text x="223.4" y="41.8">9</text>
<text x="194.9" y="44.3">11</text>
<text x="194.9" y="46.9">12</text>
<text x="222.8" y="44.3">10</text>
<text x="222.8" y="46.9">11</text>
<text x="194.9" y="49.4">13</text>
<text x="194.9" y="51.9">14</text>
<text x="222.8" y="49.4">12</text>
<text x="222.8" y="51.9">13</text>
<text x="194.9" y="54.5">15</text>
<text x="194.9" y="57">16</text>
<text x="194.9" y="59.6">17</text>
<text x="222.8" y="54.5">14</text>
<text x="222.8" y="57">15</text>
<text x="222.8" y="59.6">16</text>
<text x="27.2" y="64.6">1</text>
<text x="194.9" y="62.1">18</text>
<text x="194.9" y="64.6">19</text>
<text x="222.8" y="62.1">17</text>
<text x="222.8" y="64.6">18</text>
<text x="27.2" y="69.7">3</text>
<text x="194.9" y="67.2">20</text>
<text x="194.9" y="69.7">21</text>
<text x="222.8" y="67.2">19</text>
<text x="222.8" y="69.7">20</text>
<text x="27.2" y="72.3">2</text>
<text x="27.2" y="74.8">4</text>
<text x="194.9" y="72.3">22</text>
<text x="222.8" y="72.3">21</text>
<text x="222.8" y="74.8">22</text>
<text x="18.9" y="80.1" transform="rotate(-90 18.9 80.1)">SH</text>
<text x="21.5" y="79.5" transform="rotate(-90 21.5 79.5)">5</text>
<text x="134.5" y="111.2" transform="rotate(-90 134.5 111.2)">3</text>
<text x="127.5" y="114.2">1</text>
<text x="134.5" y="118.8" transform="rotate(-90 134.5 118.8)">2</text>
<text x="222.8" y="125.6">2</text>
<text x="222.8" y="128.1">3</text>
<text x="255.8" y="128.1">1</text>
<text x="38" y="135.4" transform="rotate(-90 38 135.4)">3</text>
<text x="134.5" y="136.6" transform="rotate(-90 134.5 136.6)">3</text>
<text x="22.8" y="138.3">45</text>
<text x="23.4" y="143.4">4</text>
<text x="50.7" y="138.3">39</text>
<text x="50.7" y="140.8">40</text>
<text x="127.5" y="139.6">1</text>
<text x="23.4" y="145.9">5</text>
<text x="23.4" y="148.5">6</text>
<text x="50.7" y="145.9">23GPIO19</text>
<text x="50.7" y="148.5">24GPIO20</text>
<text x="50.7" y="145.9">23</text>
<text x="50.7" y="148.5">24</text>
<text x="134.5" y="144.2" transform="rotate(-90 134.5 144.2)">2</text>
<text x="23.4" y="151">7</text>
<text x="23.4" y="153.5">8</text>
<text x="50.7" y="151">25GPIO21</text>
<text x="50.7" y="153.5">26GPIO26</text>
<text x="50.7" y="151">25</text>
<text x="50.7" y="153.5">26</text>
<text x="22.8" y="158.6">10</text>
<text x="22.8" y="161.2">11</text>
<text x="23.4" y="156.1">9</text>
<text x="50.7" y="156.1">28GPIO33</text>
<text x="50.7" y="158.6">29GPIO34</text>
<text x="50.7" y="161.2">31GPIO35</text>
<text x="50.7" y="156.1">28</text>
<text x="50.7" y="158.6">29</text>
<text x="50.7" y="161.2">31</text>
<text x="22.8" y="163.7">12</text>
<text x="22.8" y="166.2">13</text>
<text x="50.7" y="163.7">32GPIO36</text>
<text x="50.7" y="166.2">33GPIO37</text>
<text x="50.7" y="163.7">32</text>
<text x="50.7" y="166.2">33</text>
<text x="22.8" y="168.8">14</text>
<text x="22.8" y="171.3">15</text>
<text x="22.8" y="173.9">16</text>
<text x="50.7" y="168.8">34GPIO38</text>
<text x="50.7" y="171.3">35GPIO39</text>
<text x="50.7" y="173.9">36GPIO40</text>
<text x="50.7" y="168.8">34</text>
<text x="50.7" y="171.3">35</text>
<text x="50.7" y="173.9">36</text>
<text x="22.8" y="176.4">17</text>
<text x="22.8" y="178.9">18</text>
<text x="50.7" y="176.4">37GPIO41</text>
<text x="50.7" y="178.9">38GPIO42</text>
<text x="50.7" y="176.4">37</text>
<text x="50.7" y="178.9">38</text>
<text x="121.8" y="174.7" transform="rotate(-90 121.8 174.7)">3</text>
<text x="22.8" y="181.5">19</text>
<text x="22.8" y="184">20</text>
<text x="50.7" y="181.5">41GPIO45</text>
<text x="50.7" y="184">44GPIO46</text>
<text x="50.7" y="181.5">41</text>
<text x="50.7" y="184">44</text>
<text x="114.8" y="180.2">2</text>
<text x="127.5" y="180.2">4</text>
<text x="22.8" y="186.6">21</text>
<text x="22.8" y="189.1">22</text>
<text x="50.7" y="186.6">27GPIO47</text>
<text x="50.7" y="189.1">30GPIO48</text>
<text x="50.7" y="186.6">27</text>
<text x="50.7" y="189.1">30</text>
<text x="121.8" y="187.4" transform="rotate(-90 121.8 187.4)">1</text>
<text x="38" y="193.8" transform="rotate(-90 38 193.8)">1</text>
</g>
<g font-size="1.3" fill="#0f0f0f">
<text x="186.7" y="21.5">CHIP_PU 2</text>
<text x="60.9" y="27.8">USB_DP</text>
<text x="186.7" y="24">GPIO46</text>
<text x="186.7" y="26.5">GPIO45</text>
<text x="187.9" y="29.1">U0RXD</text>
<text x="215.9" y="29.1">GPIO2</text>
<text x="215.9" y="26.5">GPIO1</text>
<text x="215.9" y="24">GPIO0</text>
<text x="60.9" y="30.4">USB_DN</text>
<text x="187.2" y="34.2">GPIO42</text>
<text x="187.9" y="31.6">U0TXD</text>
<text x="215.9" y="34.2">GPIO4</text>
<text x="215.9" y="31.6">GPIO3</text>
<text x="275.6" y="30.4">CHIP_PU</text>
<text x="187.2" y="41.8">GPIO39</text>
<text x="187.2" y="36.7">GPIO41</text>
<text x="187.2" y="39.2">GPIO40</text>
<text x="215.9" y="36.7">GPIO5</text>
<text x="215.9" y="41.8">GPIO7</text>
<text x="215.9" y="39.2">GPIO6</text>
<text x="187.2" y="46.9">GPIO37</text>
<text x="187.2" y="44.3">GPIO38</text>
<text x="215.9" y="46.9">GPIO9</text>
<text x="215.9" y="44.3">GPIO8</text>
<text x="187.2" y="51.9">GPIO35</text>
<text x="187.2" y="49.4">GPIO36</text>
<text x="214.6" y="49.4">GPIO10</text>
<text x="214.6" y="51.9">GPIO11</text>
<text x="187.2" y="57">GPIO33</text>
<text x="187.2" y="54.5">GPIO34</text>
<text x="187.2" y="59.6">GPIO26</text>
<text x="214.6" y="57">GPIO13</text>
<text x="214.6" y="54.5">GPIO12</text>
<text x="214.6" y="59.6">GPIO14</text>
<text x="104.1" y="64.6">USB_DN</text>
<text x="104.1" y="62.1">USB_DP</text>
<text x="174" y="64.6">U0RXD</text>
<text x="187.2" y="62.1">GPIO21</text>
<text x="187.2" y="64.6">GPIO20</text>
<text x="214.6" y="64.6">GPIO16</text>
<text x="214.6" y="62.1">GPIO15</text>
<text x="60.9" y="69.7">USB_DP</text>
<text x="174" y="69.7">RTS</text>
<text x="174" y="67.2">U0TXD</text>
<text x="187.2" y="69.7">GPIO48</text>
<text x="187.2" y="67.2">GPIO19</text>
<text x="214.6" y="69.7">GPIO18</text>
<text x="278.1" y="69.7">GPIO0</text>
<text x="60.9" y="72.3">USB_DN</text>
<text x="170.2" y="77.3">DTR</text>
<text x="187.2" y="72.3">GPIO47</text>
<text x="151.1" y="106.6">CHIP_PU</text>
<text x="96.5" y="114.2">DTR</text>
<text x="13.9" y="138.3">CHIP_PU 45</text>
<text x="16.5" y="143.4">GPIO0</text>
<text x="57.1" y="138.3">U0TXD</text>
<text x="57.1" y="140.8">U0RXD</text>
<text x="96.5" y="139.6">RTS</text>
<text x="16.5" y="145.9">GPIO1</text>
<text x="16.5" y="148.5">GPIO2</text>
<text x="76.2" y="149.7">GPIO18</text>
<text x="152.4" y="148.5">GPIO0</text>
<text x="16.5" y="151">GPIO3</text>
<text x="16.5" y="153.5">GPIO4</text>
<text x="16.5" y="156.1">GPIO5</text>
<text x="16.5" y="158.6">GPIO6</text>
<text x="16.5" y="161.2">GPIO7</text>
<text x="16.5" y="163.7">GPIO8</text>
<text x="16.5" y="166.2">GPIO9</text>
<text x="15.2" y="173.9">GPIO12</text>
<text x="15.2" y="171.3">GPIO11</text>
<text x="15.2" y="168.8">GPIO10</text>
<text x="15.2" y="178.9">GPIO14</text>
<text x="15.2" y="176.4">GPIO13</text>
<text x="80" y="177.7">CHIP_PU</text>
<text x="15.2" y="181.5">GPIO15</text>
<text x="15.2" y="184">GPIO16</text>
<text x="95.2" y="180.2">GPIO48</text>
<text x="15.2" y="186.6">GPIO17</text>
<text x="15.2" y="189.1">GPIO18</text>
</g>
<text font-size="1.3" fill="#840084" x="84.2" y="97.3">Footprint:IC_CP2102N-A02-GQFN28R</text>
<g font-size="1" fill="#a90000">
<text x="244.5" y="21.4">1</text>
<text x="264.8" y="21.4">3</text>
<text x="244.5" y="31.6">2</text>
<text x="244.5" y="34.1">5</text>
<text x="264.8" y="31.6">4</text>
<text x="32.8" y="37.4" transform="rotate(-90 32.8 37.4)">1</text>
<text x="39.2" y="37.4" transform="rotate(-90 39.2 37.4)">1</text>
<text x="46.8" y="37.4" transform="rotate(-90 46.8 37.4)">1</text>
<text x="159.4" y="41.7">6</text>
<text x="32.8" y="45" transform="rotate(-90 32.8 45)">2</text>
<text x="39.2" y="45" transform="rotate(-90 39.2 45)">2</text>
<text x="46.8" y="45" transform="rotate(-90 46.8 45)">2</text>
<text x="118.8" y="44.3">9</text>
<text x="159" y="46.8">11</text>
<text x="118.8" y="49.3">7</text>
<text x="159" y="49.3">12</text>
<text x="118.8" y="54.4">1</text>
<text x="118.8" y="57">2</text>
<text x="159" y="54.4">13</text>
<text x="159" y="59.5">14</text>
<text x="159" y="57">15</text>
<text x="248.3" y="59.5">1</text>
<text x="268.7" y="59.5">3</text>
<text x="118.8" y="62">4</text>
<text x="118.8" y="64.6">5</text>
<text x="159" y="64.6">26</text>
<text x="118.8" y="67.1">8</text>
<text x="159" y="69.7">24</text>
<text x="159" y="67.1">25</text>
<text x="248.3" y="69.7">2</text>
<text x="268.7" y="69.7">4</text>
<text x="118.3" y="77.3">17</text>
<text x="118.3" y="74.7">18</text>
<text x="118.3" y="72.2">19</text>
<text x="159" y="72.2">23</text>
<text x="159" y="74.7">27</text>
<text x="159" y="77.3">28</text>
<text x="248.3" y="72.2">5</text>
<text x="32.8" y="79.3" transform="rotate(-90 32.8 79.3)">1</text>
<text x="39.2" y="79.3" transform="rotate(-90 39.2 79.3)">1</text>
<text x="46.8" y="79.3" transform="rotate(-90 46.8 79.3)">1</text>
<text x="118.3" y="79.8">16</text>
<text x="118.3" y="82.4">22</text>
<text x="32.8" y="86.9" transform="rotate(-90 32.8 86.9)">2</text>
<text x="39.2" y="86.9" transform="rotate(-90 39.2 86.9)">2</text>
<text x="46.8" y="86.9" transform="rotate(-90 46.8 86.9)">2</text>
<text x="118.3" y="87.4">20</text>
<text x="118.3" y="84.9">21</text>
<text x="118.3" y="92.5">10</text>
<text x="159.4" y="95.1">3</text>
</g>
<g font-size="1" fill="#006464">
<text x="122.9" y="45.2">RST</text>
<text x="149.2" y="47.8">SUSPEND</text>
<text x="153.4" y="42.7">VDD</text>
<text x="122.9" y="50.3">VREGIN</text>
<text x="149.2" y="50.3">SUSPEND</text>
<text x="122.9" y="55.4">DCD</text>
<text x="122.9" y="57.9">RI/CLK</text>
<text x="151.2" y="55.4">CHREN</text>
<text x="152.2" y="57.9">CHR0</text>
<text x="122.9" y="63">D+</text>
<text x="122.9" y="65.5">D-</text>
<text x="152.2" y="60.5">CHR1</text>
<text x="153.5" y="65.5">TXD</text>
<text x="122.9" y="68.1">VBUS</text>
<text x="153.3" y="68.1">RXD</text>
<text x="153.5" y="70.6">RTS</text>
<text x="122.9" y="75.7">GPIO.1/RXT</text>
<text x="122.9" y="73.2">GPIO.0/TXT</text>
<text x="153.3" y="75.7">DSR</text>
<text x="153.5" y="73.2">CTS</text>
<text x="122.9" y="80.8">GPIO.3/WAKEUP</text>
<text x="122.9" y="78.2">GPIO.2/RS485</text>
<text x="122.9" y="83.3">GPIO.4</text>
<text x="153.5" y="78.2">DTR</text>
<text x="122.9" y="88.4">GPIO.6</text>
<text x="122.9" y="85.9">GPIO.5</text>
<text x="122.9" y="93.5">NC</text>
<text x="153.2" y="96">GND</text>
</g>
<text font-size=".8" fill="#840000" x="123" y="185.1">RGB</text>
</svg>
